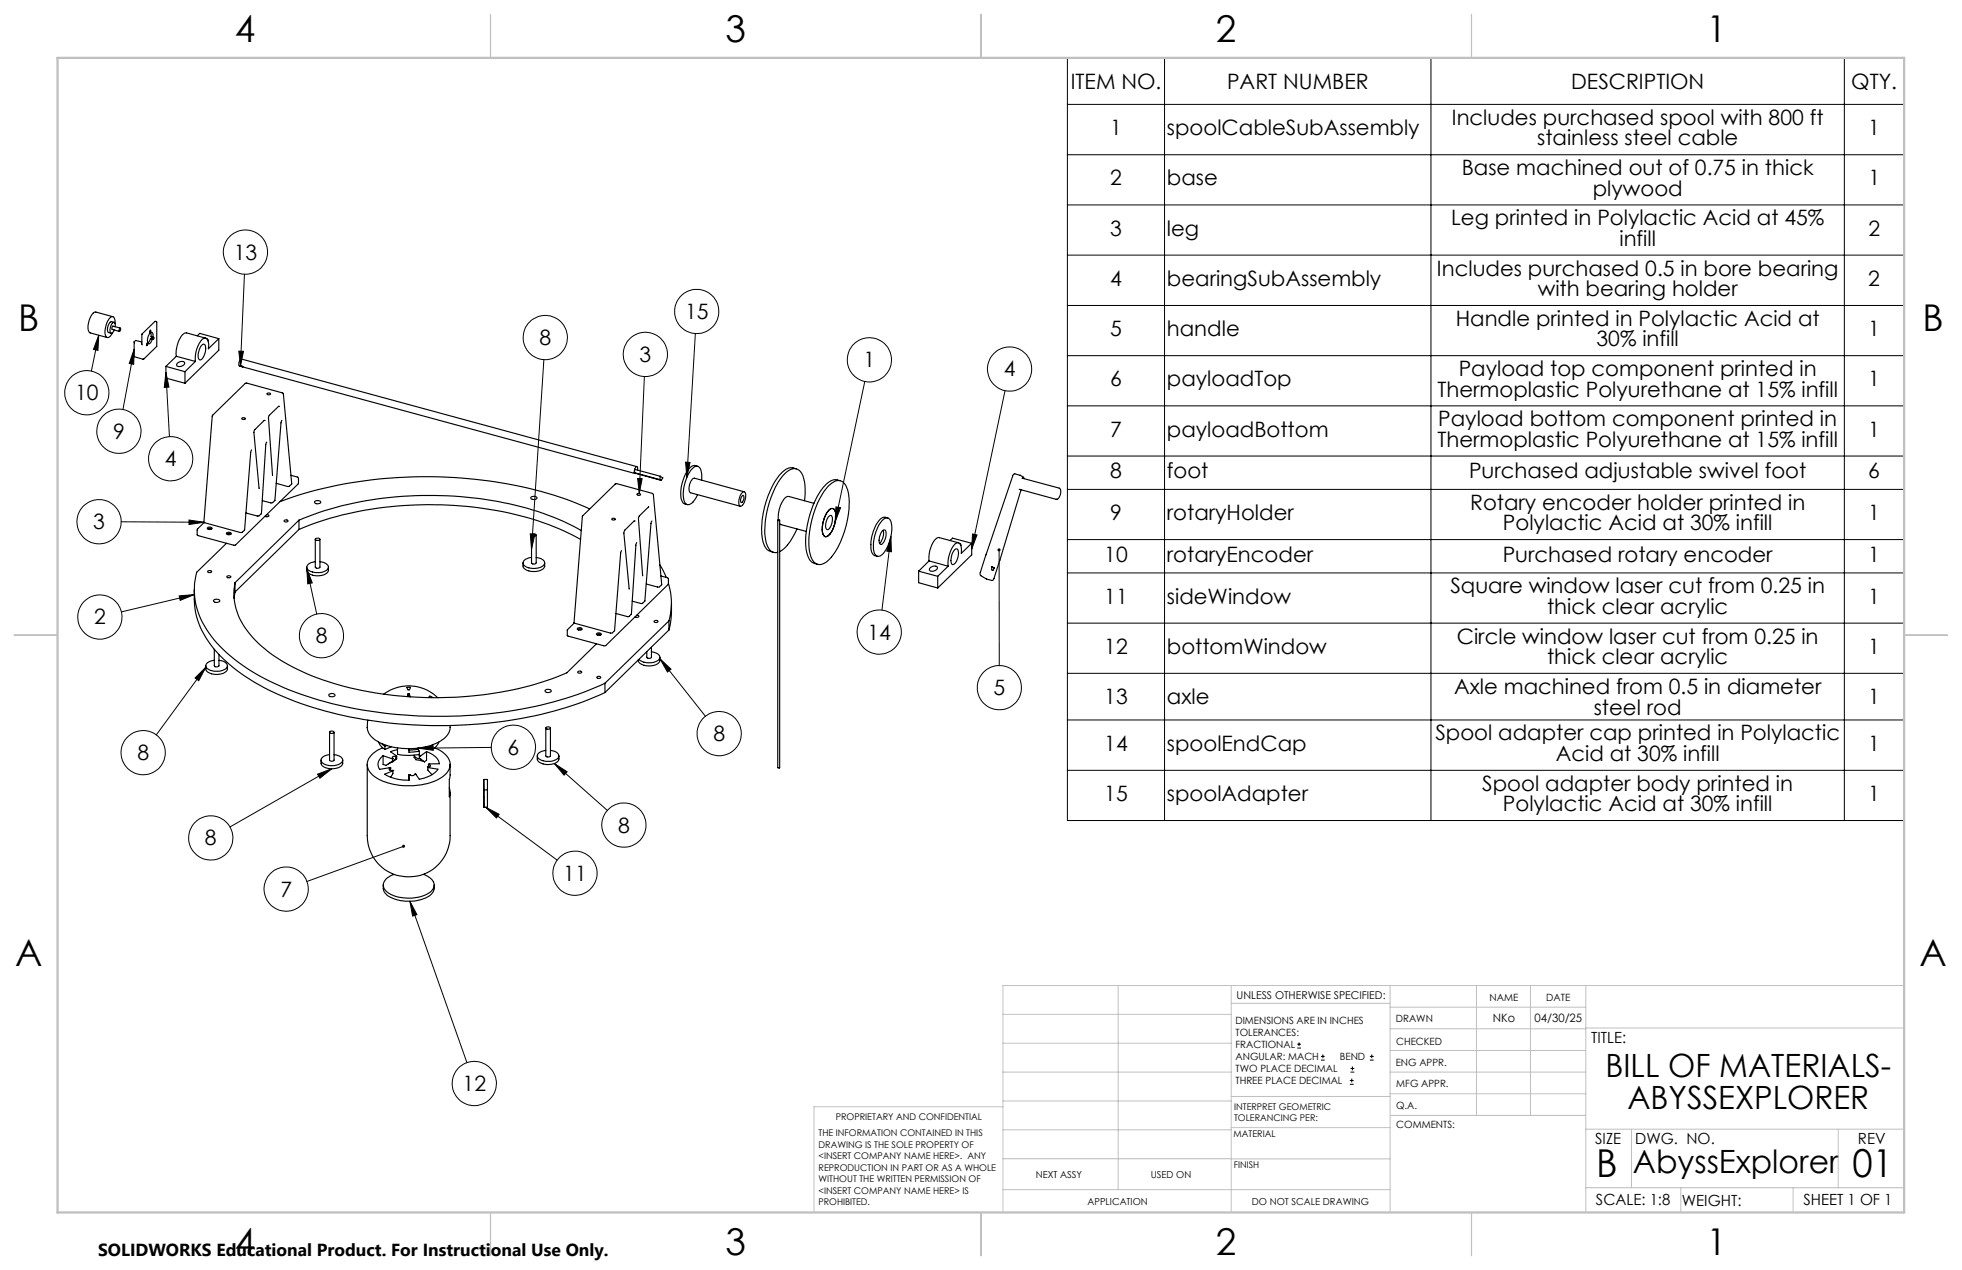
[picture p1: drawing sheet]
<svg xmlns="http://www.w3.org/2000/svg" width="432mm" height="279mm" viewBox="0 0 432 279" stroke-linecap="round" stroke-linejoin="round" font-family="sans-serif">
<g fill="none" stroke="#000" stroke-width=".25">
<path d="M24.8 69.7l-3.7-1a2.34 2.34 0 0 0-1.6 2.1 2.01 2.01 0 0 0 .4 2.4l3.7 1.1M25.1 70.9l-.5-.1a1.81 1.81 0 0 0-.7 2.4l.5 .1M25.3 71.2a1.05 1.05 0 0 0-.7-1.5 4.1 4.1 0 0 0-1.2 4.4 .66 .66 0 0 0 1-.4l.4-.5M25.3 71.9a.64 .64 0 0 0-.4-1l-.3 .4-.3 .6a.99 .99 0 0 0 .3 1.4l.6-.7M26.3 72.3l.1-.1a.35 .35 0 0 1 .1 .4 .35 .35 0 0 1-.3 .2zM26.5 72.2l-1.6-.4-.3 .3 .1 .4 1.6 .4M29.5 75.2v3.3l2.1 .5 2.9-2.8-.1-5.5h-.3l-2.9 2.8 .1 2.4M31.2 75.2l-1.4-.3-.3 .3 .1 .2M32.4 75.5l.2 .1M32.9 73.1l.3 .1M33.1 74.5l-.2 .5-.4 .5M33.1 74.5l.4 .1"/>
<path d="M33.2 73.2l-.1-.6-.3 .9a2.55 2.55 0 0 0-.3 1.8l-.2 .8 .3-.5M33.2 73.2a.49 .49 0 0 1 .5 .2 .49 .49 0 0 1 0 .5v.3M33.2 73.2v.9l.5 .1M33.5 74.2l-.2 .3h-.2M33.5 74.6a.91 .91 0 0 1-.9 1M33.7 74.2h.2v.2l-.1 .2h-.3M38.8 78.4l4.2 1.1M38.8 78.4l-2.3 2.2M39.1 79.9l.8-.4a.53 .53 0 0 1 .8 .4 .53 .53 0 0 1-.6 .6l-.5 .1a.47 .47 0 0 1-.6 0 .47 .47 0 0 1 .1-.7zM43 79.5l-2.3 2.3M43.4 73.9l.6-.6 4.2 1.2M44.3 76.1a.51 .51 0 0 1 .7-.4 .51 .51 0 0 1 .3 .7l-.2 1.3a1.43 1.43 0 0 1-1.2 1.4 3.1 3.1 0 0 1 .4-3z"/>
<path d="M45.3 74.4l-4.2-1.2a1.97 1.97 0 0 0-1.6 1.5l-.4 1a5.5 5.5 0 0 0-.3 2.7M45.5 74.5l.3 .2v.3M48.2 74.5l-2.3 2.2a2.05 2.05 0 0 0-.7-2.3 2.56 2.56 0 0 0-1.8 2.1l-.4 1.4v1.6M48.2 74.5v2.5l-7.5 7.3M36.5 80.6l4.2 1.2M36.5 80.6v2.6l4.2 1.1M40.7 81.8v2.5M53.1 80.6l-.5-.2v-.5a.89 .89 0 0 1 .5-.9l87.1 23.7M53.2 80.6l.2 .1M53.2 80.6h.1M53.2 80.6h-.1l.3 .1M53.2 92a.4 .4 0 0 1 .4-.1 .4 .4 0 0 1 .3 .3 .41 .41 0 0 1-.7-.2z"/>
<path d="M53.4 80.7l86.4 23.5M53.4 80.7h.1M55.4 99l-.2 .5-1.4 17.1-.5 .5-.4 .1-8-2.3 1.8-23.4 7.4-7.2 8.1 2.1 .2 .2 1.8 19.9-.5 .5h-.4l-2.5-.7M58.1 92.5l-2 2-.2 .5 1.1 12.5M58.1 92.5h.1M58.7 97.3l-.2 .5-1 15.2-.5 .5-.3 .1-2.6-.7M58.8 86.6a.41 .41 0 0 1 .7 .1 .4 .4 0 0 1-.4 .2 .4 .4 0 0 1-.3-.3zM61.3 89.4l-2 2-.2 .6 .9 12.6M61.3 89.4h.1M62.1 92.5l-.3 .5-1.3 17.1-.7 .6-2.1-.6M45.7 116.1a.5 .5 0 0 1 .6-.2 .5 .5 0 0 1 .3 .4l-.1 .1a.55 .55 0 0 1-.9-.3zM45.9 116.5a.29 .29 0 0 1 .2-.3 .29 .29 0 0 1 .3 .3"/>
<path d="M49.8 117.3a.59 .59 0 0 1 1 .2 .59 .59 0 0 1-1-.2zM49.8 119.5l-6.5 6.4a15.7 15.7 0 0 0 3.2 14 39.2 39.2 0 0 0 16.1 11.4 94.5 94.5 0 0 0 41.8 6 82.9 82.9 0 0 0 28.7-7M50.1 117.6a.26 .26 0 0 1 .3-.2 .26 .26 0 0 1 .2 .2M58.7 113.2l.4 .1a.42 .42 0 0 1-.3 .4 .42 .42 0 0 1-.5-.1M61.6 110.3a97.2 97.2 0 0 1 50.3-3.8 73.5 73.5 0 0 1 17.9 5.5M62.5 114.5a.43 .43 0 0 1 .5-.2 .43 .43 0 0 1 .3 .4 .45 .45 0 0 1-.4 .2 .45 .45 0 0 1-.4-.4zM64 104.6l1.6 .5 .1 1.3-13.9 13.5-8.3-2.1-.1-1.3 1.5-1.6M65.8 114.4a77.9 77.9 0 0 1 41.1-4.5 58.7 58.7 0 0 1 21 6.8M65.8 116.5a77.9 77.9 0 0 1 41.1-4.6 59.5 59.5 0 0 1 20.9 6.8M65.8 114.4l-14.1 13.8M65.8 114.4v2.1M65.8 116.5l-14.1 13.7"/>
<path d="M69.2 110.4a.85 .85 0 0 1 1.4 .2 .81 .81 0 0 1-1.4-.2zM69.4 118.6v6.2l.4 .2 .6-.2v-6.2M69.4 118.5h.1a.43 .43 0 0 1 .5-.2 .43 .43 0 0 1 .3 .5l-.1 .1a.51 .51 0 0 1-.8-.4zM116.9 109.4a.68 .68 0 0 1 .7-.3 .68 .68 0 0 1 .5 .6l-.1 .1a.78 .78 0 0 1-1.2-.3zM117 117.7v6.1a.64 .64 0 0 0 1 0v-6.1M117 117.6a.57 .57 0 0 1 1 .2l-.2 .1a.52 .52 0 0 1-.8-.3zM134.8 114.1a.35 .35 0 0 1 .3-.1 .35 .35 0 0 1 .3 .3 .38 .38 0 0 1-.4 .1 .38 .38 0 0 1-.3-.3zM139.6 114.6l-2.2 2.1-.1 .5 1.2 12.4M139.6 114.6h.1M139.6 104l.1 .2 .2-.1M139.6 104l5.6 1.5M139.6 104l.3 .1"/>
<path d="M139.7 103.3l.2-.5 .3-.1 .1 .2v.5M139.7 103.3l-.1 .7M139.7 103.3l5.6 1.5M139.9 104.1l5.6 1.6M140.1 119.4l-.2 .4-.9 15.3-.6 .5-.3 .1-2.5-.7M140.2 108.7a.41 .41 0 0 1 .4-.1 .41 .41 0 0 1 .3 .3 .37 .37 0 0 1-.4 .1 .37 .37 0 0 1-.3-.3zM142.8 111.5l-2.1 2-.2 .5 .9 12.7M143.5 114.6l-.2 .5-1.4 17.1-.6 .6-2.2-.5M145.2 105.5l.3 .2M145.3 104.8l-.1 .7M145.3 104.8l.6 .3-.4 .6M153.6 102.6a1.63 1.63 0 0 0-2.3 .9 8.2 8.2 0 0 0-1.1 6.9l.2 .3 .9 .3"/>
<path d="M154.4 105.6a3.4 3.4 0 0 0-.7-3 1.87 1.87 0 0 0-2 1.4 7.9 7.9 0 0 0-1 6.6 1.01 1.01 0 0 0 1.8-.1l1-1.7M163.3 109.1l.1-.1a.93 .93 0 0 1-.1 1.5 .47 .47 0 0 1-.4-.3 .47 .47 0 0 1 .2-.5zM163.4 108.3a.46 .46 0 0 1 .6 0 .46 .46 0 0 1 .1 .6l-.1 1a1.32 1.32 0 0 1-1.2 1.4 2.84 2.84 0 0 1 .6-3zM163.8 108.2l-11-3a2.52 2.52 0 0 0-1.1 2.7l.3 .5 10.9 3M171.2 114.4l.1 54.6 .3-.1v-54.5M171.6 115.2l.3 .2 5.5 1.5M175.3 103.2a2.75 2.75 0 0 0-3.5 1 19.4 19.4 0 0 0-3.8 15.1 2.59 2.59 0 0 0 2.3 2.2M175.4 116.4l-.4 .7a9.2 9.2 0 0 1-3.4 4.3M177.1 110.2v-.4a8.2 8.2 0 0 0-1.1-6.2 2.2 2.2 0 0 0-3.2 .5 19.8 19.8 0 0 0-4.5 12.5 6 6 0 0 0 1.4 4.6l.7 .4 .8-.1M179.1 110.7l-5.5-1.5a1.91 1.91 0 0 0-1.6 1.5l-.7 2.2v1.5M182.2 107.1a2.72 2.72 0 0 1 3.1-1.2 5.1 5.1 0 0 1 1.6 4.3 20.5 20.5 0 0 1-4.2 12.7 2.73 2.73 0 0 1-3.1 1.1 4.8 4.8 0 0 1-1.6-4.2 20.8 20.8 0 0 1 4.2-12.7zM182.4 112.3a.84 .84 0 0 1 1-.4 .84 .84 0 0 1 .5 1.1 6.2 6.2 0 0 1-1.8 5 .76 .76 0 0 1-.8-.1 .76 .76 0 0 1-.3-.8 6.9 6.9 0 0 1 1.4-4.8z"/>
<path d="M182.4 113.7a.49 .49 0 0 1 .6-.2 .49 .49 0 0 1 .2 .7l-.1 1a1.26 1.26 0 0 1-1.1 1.3 2.61 2.61 0 0 1 .4-2.8zM185 105.8a3.1 3.1 0 0 0-3.8 1.4 20.2 20.2 0 0 0-3.6 14.3 2.74 2.74 0 0 0 2.4 2.6M194 114.7a1.09 1.09 0 0 1 1.2-.8 1.09 1.09 0 0 1 .9 1.1 8.4 8.4 0 0 1-2.2 7.2 .99 .99 0 0 1-1.1 0 .99 .99 0 0 1-.5-.9 9 9 0 0 1 1.7-6.6zM194.2 116.8a.48 .48 0 0 1 .6-.2 .48 .48 0 0 1 .2 .7l-.1 1a1.64 1.64 0 0 1-1.1 1.5 2.66 2.66 0 0 1 .4-3zM194.3 116.7h.1a3.2 3.2 0 0 1-.8 2.8M195.4 113.9a1.76 1.76 0 0 0-2.3 1.1 8.4 8.4 0 0 0-1.2 6.7l.5 .5 .7 .2M209.1 118.9l.5-.5 4.3 1.1M211 119.4l-4.3-1.1a2.34 2.34 0 0 0-1.8 2.1l-.4 1.4v1.6M211.2 119.5l.2 .2 .1 .3M213.9 119.5l-2.3 2.2a1.97 1.97 0 0 0-.7-2.3 2.96 2.96 0 0 0-1.9 2.5l-.3 1v1.7M213.9 119.5v2.6l-7.5 7.3M224.3 107.6l8.1 2.3"/>
<path d="M224.7 107.7l-5.9 19.6-.4 .4-1.3-.3M225 105.2l8.1 2.2a1.62 1.62 0 0 1-.7 2.5M225 105.2h.1M225.4 105.3l-.2-.3-.7-.4-1.2-.4-.4 .4-7.2 21.4 .1 .6 1.3 .8M232.4 109.9h.1M42.8 129.8a18.2 18.2 0 0 0 6.2 15.1 50 50 0 0 0 21.2 11.1 98.7 98.7 0 0 0 56.9-1.2l6-2.4M45.7 125.7a.45 .45 0 0 1 .5-.2 .45 .45 0 0 1 .3 .4 .49 .49 0 0 1-.8-.2zM47 132.1a.85 .85 0 0 1 1.4 .2 .81 .81 0 0 1-1.4-.2zM50 126.8l.1-.1a.35 .35 0 0 1 .4-.1 .35 .35 0 0 1 .2 .4 .39 .39 0 0 1-.5 .2 .39 .39 0 0 1-.2-.4zM51.7 128.2a14.1 14.1 0 0 0 4.5 12.7 41.4 41.4 0 0 0 18.3 9.8 81.8 81.8 0 0 0 46.9-1.3l3.3-1.4 6.6-6.4M51.7 130.2l-.2 1.4M51.7 128.2v2"/>
<path d="M67.5 124.8v.6a2.24 2.24 0 0 0 2.5 1.3 2.11 2.11 0 0 0 2.3-1.3v-.6M69.4 123.6a1.7 1.7 0 0 0-1.9 1.3 2.84 2.84 0 0 0 3.2 1 1.44 1.44 0 0 0 1.5-1.3 1.93 1.93 0 0 0-1.8-1M115.1 123.8v.7a2.19 2.19 0 0 0 2.6 1.2 2.13 2.13 0 0 0 2.2-1.2v-.7M117 122.6a1.69 1.69 0 0 0-1.9 1.4 3.2 3.2 0 0 0 4.2 .6 .86 .86 0 0 0 .6-.9 .86 .86 0 0 0-.8-.8l-1.1-.3M127.1 138.3a.57 .57 0 0 1 .5-.2 .57 .57 0 0 1 .5 .4 .57 .57 0 0 1-1-.2zM127.3 138.6a.29 .29 0 0 1 .3-.2 .29 .29 0 0 1 .2 .2M131.4 139.3a.5 .5 0 0 1 .5-.1 .5 .5 0 0 1 .4 .4 .58 .58 0 0 1-1-.2zM131.5 139.7v-.1a.29 .29 0 0 1 .3-.1 .29 .29 0 0 1 .2 .2M136.8 121.1l-.2 .5-1.3 17.1-.5 .5-.5 .1-8-2.2 1.9-23.5 7.3-7.2 8.1 2.1 .2 .2 1.8 19.9-.5 .5-.4 .1-2.5-.7M140.1 135.4l.5 .1a.52 .52 0 0 1-.8 .2M144 136.6a.42 .42 0 0 1 .4-.2 .42 .42 0 0 1 .3 .4 .46 .46 0 0 1-.7-.2zM145.2 124.3l1.4 2.7"/>
<path d="M145.5 126.7l1.4 .4 .2 .2v1.2l-13.8 13.5-.4 .1-8-2.2-.1-1.3 1.6-1.5M147.1 128.4a14.3 14.3 0 0 1 .1 8.2M147.2 136.6l-14.1 13.7M147.2 136.6v2M147.2 138.6l-14.1 13.8M147.8 132.7l-.1 3.5-.5 2.4M202.2 125.7v2.5l4.2 1.2M202.2 125.7l4.2 1.1M204.5 123.4l4.2 1.2M204.5 123.4l-2.3 2.3M204.7 124.9l.7-.3a.57 .57 0 0 1 .9 .2 .57 .57 0 0 1-.6 .8l-.4 .1a.47 .47 0 0 1-.6-.1 .47 .47 0 0 1 0-.7zM206.4 126.8v2.6"/>
<path d="M208.7 124.6l-2.3 2.2M210.1 120.9a.48 .48 0 0 1 .6-.1 .48 .48 0 0 1 .2 .6v1a1.99 1.99 0 0 1-1.3 1.8 2.77 2.77 0 0 1 .4-3.1zM217.1 127.4h.1M218.3 124.6l.6 .4-.4 .5-.3-.2zM218.3 124.8l.6 .2M45.3 146.5v.6a2.24 2.24 0 0 0 2.5 1.3 2.11 2.11 0 0 0 2.3-1.3v-.6M47.2 142.8v3.7l.1 .1 .4 .1 .5-.2v-2.5M47.2 145.3a1.7 1.7 0 0 0-1.9 1.3 2.81 2.81 0 0 0 3.1 1 1.44 1.44 0 0 0 1.6-1.3 1.93 1.93 0 0 0-1.8-1M72.4 152.8a.85 .85 0 0 1 1.3 .2 .82 .82 0 0 1-1.3-.1zM81 158.4a3.9 3.9 0 0 0 2.4 4.9 15.2 15.2 0 0 0 14-.6 3.3 3.3 0 0 0 1.7-3.1M84.5 152.7a9.1 9.1 0 0 1 11.8 .8M89.5 151.2h.5a.25 .25 0 0 1 .3 .2 .25 .25 0 0 1-.2 .3 .38 .38 0 0 1-.4 0 .38 .38 0 0 1-.2-.4z"/>
<path d="M89.8 152.7h.3M89.8 152.7l-.2 .5M89.8 152.7v.6M90.1 152.7l.2 .6M90.1 152.7v.6M94.7 153.5l-.2-.4 .8 .4M119.9 151.9a.85 .85 0 0 1 1.4 .2 .81 .81 0 0 1-1.4-.2zM127.2 147.8a.43 .43 0 0 1 .4-.2 .43 .43 0 0 1 .4 .4 .45 .45 0 0 1-.5 .1 .45 .45 0 0 1-.3-.3zM131.3 149a.46 .46 0 0 1 .5-.2 .46 .46 0 0 1 .4 .3 .54 .54 0 0 1-.9-.1zM133.1 150.3v2.1M143.4 142.4l-.1 2.3-.5 .2-.5-.3v-1.2M143.4 143.4a1.62 1.62 0 0 1 1.8 1.4 3.2 3.2 0 0 1-4.2 .6l-.3-.3"/>
<path d="M145.2 144.6a1.63 1.63 0 0 1-1.9 1.9 2.79 2.79 0 0 1-2.8-1v-.3M70.7 167.2v.7a2.05 2.05 0 0 0 2.3 1.2 2.14 2.14 0 0 0 2.4-1.2v-.7M72.5 161.1v6.2a.64 .64 0 0 0 1-.1v-6.1M72.5 161a.57 .57 0 0 1 1 .2l-.1 .1a.61 .61 0 0 1-.9-.3zM72.5 166a1.55 1.55 0 0 0-1.8 1.5 3.2 3.2 0 0 0 4.7 0 1.28 1.28 0 0 0-1.4-1.4l-.5-.1M80.8 168.2v15.6a9.1 9.1 0 0 0 9.1 9.1 9.1 9.1 0 0 0 9.2-9.1v-9.5M83.3 163.3l.3 .6 1.1 1M83.9 163.5l.8 .7M84.2 164.5a4.6 4.6 0 0 0-3.4 3.7 4.6 4.6 0 0 0 3.6 3.7 15.3 15.3 0 0 0 13-1 3.6 3.6 0 0 0 1.7-2.8M84.3 166.3l2.1 .6M84.3 166.3a2.14 2.14 0 0 0-.8 3l2.4-.3M84.3 166.3v1.9l.7 .2 1.4-1"/>
<path d="M84.7 164.2v.7M85.1 164l-.4 .2M85.9 169h.1M85.9 169a.21 .21 0 0 0-.2 .2 .21 .21 0 0 0 .1 .2l.6 .1M85.9 169v.5M86.1 164.3l-1.4 .6M86.4 166.9h.1M86.4 167.4h.1M86.4 169.5h.1M86.4 169.5l-1.7 .8a10 10 0 0 0 5.3 1.4v-1.2l.1-.1M86.4 166.8v.6M86.5 169.5v.7l-.5 .8"/>
<path d="M87.1 166.5a.41 .41 0 0 0-.4-.2 .41 .41 0 0 0-.3 .5v.1M87.1 167l-.7 .4M87.1 166.5v.5M87.2 167h-.1M87.3 167h.1M87.3 167l-1.9 1.1M87.3 166.4v.5M87.5 164.5v1.4a12.4 12.4 0 0 0 4.8 .1v-.7M87.5 165l-1.6 .4 1.4 .9-.2 .2M90 164.7v.8l2.3-.2M90.1 170.4h.1M91.2 166.6a1.51 1.51 0 0 0 1.3 .7l.9 .3"/>
<path d="M91.2 166.1v.5M91.3 166.6l1.1 .3M91.3 166.6h-.1M91.3 166.6h.1M91.3 170.3a.82 .82 0 0 1-1.2 .1M91.3 170.3h.1M91.9 164.6l.1 .2M92 164.8l-2 .2M92 164.8l.3 .5M92.1 164.6h-.2M92.2 166l.1 .2M92.3 166.2l.1 .1"/>
<path d="M92.3 166.2v.6M92.4 166.3h.1M92.4 166.9l1 .7M92.4 166.9h.1M93.7 164.3l1.4 .6M93.9 165.3a3.9 3.9 0 0 1 2.8 2.7l-2.4 .2M93.9 165.3l-1.3 1h-.2M93.9 165.3v2l-.5 .3M94.2 168.8l2.2 .4a6 6 0 0 1-4.1 2.3l-.8-1.2h-.2M94.2 168.8h.1M94.2 168.8v.7l.9 .9M94.3 168.2l.5 .3-.6 .3"/>
<path d="M94.3 168.2h.1M94.3 168.7h.1M94.3 168.2v.5M95.1 163.9v1M95.7 164.5a4.7 4.7 0 0 1 3.4 3.6M96.6 163.3l-.6 .9-.9 .7M99.1 168.2l-.2 7.1 .2-.9-.2-1.1M106.5 171.5v2.3M106.5 171.5h.8v6.1h-.8M106.5 171.5v6.1M106.5 173.8h.8M106.5 173.8v3.8"/>
<path d="M118.3 166.3v.7a2.24 2.24 0 0 0 2.5 1.2 2.11 2.11 0 0 0 2.2-1.2v-.7M120.1 160.2v6.1l.4 .2 .6-.2v-6.1M120.1 165.1a1.7 1.7 0 0 0-1.8 1.3 2.81 2.81 0 0 0 3.1 1.1 1.44 1.44 0 0 0 1.6-1.4 1.93 1.93 0 0 0-1.9-1M120.2 160.1l.1-.1a.43 .43 0 0 1 .5-.2 .43 .43 0 0 1 .2 .5v.1a.51 .51 0 0 1-.8-.3zM84.3 194.7a2.67 2.67 0 0 0 2.2 3 8.8 8.8 0 0 0 8.5-1l.5-1 .1-1M86.7 192.4a2.69 2.69 0 0 0-2.3 2.6 4.2 4.2 0 0 0 3.8 2.4 7.9 7.9 0 0 0 6.9-1.6 1.86 1.86 0 0 0-.8-2.9l-1.1-.5"/>
<circle cx="171.4" cy="114.5" r=".16"/>
</g>
<g fill="none" stroke="#000" stroke-width=".22">
<path d="M234.9 12.7h184.1v167.8h-184.1zM256.3 12.7v167.8M314.9 12.7v167.8M405.9 12.7v167.8M234.9 23h184.1M234.9 34h184.1M234.9 45.1h184.1M234.9 56.1h184.1M21.7 73.8l-.1 3.3-1-.2zM21.7 73.8l-1.6 7.8M29.5 76.8l-.1 3.4-1-.2zM29.5 76.8l-2.4 13.3"/>
<path d="M52.6 77.3h1l-.7 3.3zM53.8 60.3l-.9 20.3M119.7 79.1l-2.7 41.7M153 73.4l-1.8 31.6M234.9 67.2h184.1M234.9 78.2h184.1M36.5 81.9l.7 3.3h-1zM36.5 81.9l.8 14.2M141.8 82.8l-1.1 25.8M190.3 83.9l-6.5 30.9M221.2 85.9l-7.3 34.9M234.9 89.3h184.1"/>
<path d="M26.7 114.8l18.2 .1M41.6 114.4l3.3 .5-3.3 .5zM116.7 117.4l1 .1-.7 3.3zM140.3 105.3h1l-.6 3.3zM150.9 101.7h1l-.7 3.3zM184 111.5l1 .2-1.2 3.1zM196.1 118l.1 3.4-1-.2zM196.1 118l-2 16.2M214 117.5l1 .2-1.1 3.1zM234.9 100.3h184.1M234.9 107.7h184.1M234.9 118.7h184.1"/>
<path d="M39.4 131.1l3.4-.3-3.1 1.3zM42.8 130.8l-16.1 3.8M67.5 125.1l1.2 3.1-1 .2zM67.5 125.1l2.2 10M219.9 121v25.4M234.9 126h184.1M234.9 137.1h184.1M42.9 149.2l2.4-2.4-1.6 3zM45.3 146.8l-10.9 14.9M145.2 144.9l2.5 2.3-.8 .6zM145.2 144.9l10.1 12.7M234.9 148.1h184.1"/>
<path d="M234.9 158.4h184.1M69.9 170.3l3.1-1.2-2.6 2.1zM73 169.1l-22.4 12.8M92 164.6l3.3-.5 .1 1zM106.9 177.6l3 1.5-.6 .9zM106.9 177.6l15.7 11.6M108.1 164.4l-16.1 .2M122 168l2.8 1.8-.7 .7zM122 168l11.7 10.3M234.9 169.5h184.1M88.8 186.2l-21.2 7.7M90.2 198.3l1.6 2.9-1 .3z"/>
<path d="M90.2 198.3l12.6 35.5M285.5 230.6h.8M285.5 229.7h.8M285.9 229.3v.9M290.7 233.2h.8M290.7 232.4h.8M291.1 232v.8M297.1 238.5h.8M297.1 237.7h.8M297.2 235.9h.9M297.2 235.1h.9M297.5 237.3v.8"/>
<path d="M297.6 234.6v.9M301.5 233.2h.8M301.5 232.4h.8M301.9 232v.8"/>
<circle cx="54" cy="55.5" r="4.9"/>
<circle cx="120" cy="74.3" r="4.9"/>
<circle cx="142.1" cy="78" r="4.9"/>
<circle cx="153.3" cy="68.5" r="4.9"/>
<circle cx="191.3" cy="79.2" r="4.9"/>
<circle cx="19.1" cy="86.4" r="4.9"/>
<circle cx="26.2" cy="94.9" r="4.9"/>
<circle cx="222.2" cy="81.2" r="4.9"/>
<circle cx="21.8" cy="114.8" r="4.9"/>
<circle cx="37.6" cy="100.9" r="4.9"/>
<circle cx="22" cy="135.8" r="4.9"/>
<circle cx="70.7" cy="139.9" r="4.9"/>
<circle cx="193.5" cy="139" r="4.9"/>
<circle cx="219.9" cy="151.3" r="4.9"/>
<circle cx="31.5" cy="165.6" r="4.9"/>
<circle cx="113" cy="164.4" r="4.9"/>
<circle cx="158.3" cy="161.4" r="4.9"/>
<circle cx="46.4" cy="184.3" r="4.9"/>
<circle cx="63" cy="195.6" r="4.9"/>
<circle cx="126.5" cy="192.1" r="4.9"/>
<circle cx="137.3" cy="181.5" r="4.9"/>
<circle cx="104.4" cy="238.4" r="4.9"/>
</g>
<g fill="none" stroke="#c0c0c0" stroke-width=".22">
<path d="M246.1 216.8v44.9M271 216.8v49.9M305.9 216.8v49.9M324.9 216.8v28.6M336.8 216.8v28.6M349 216.8v49.9M419.1 216.8h-198.4v49.9M220.7 235.9h50.3M220.7 229.5h50.3M220.7 223.2h50.3M271 220.7h34.9M305.9 231.1h43.1"/>
<path d="M305.9 226.3h43.1M305.9 221.6h43.1M305.9 235.9h43.1M349 226.2h70.1M220.7 248.6h50.3M220.7 242.2h50.3M220.7 254.9h50.3M220.7 243.5h-41.6v23.2M271 255h34.9M271 248.1h35M271 241.2h35M305.9 240.6h43.1"/>
<path d="M306 245.4h43M349 248.4h70.1M359.1 248.4v12.9M404.6 248.4v12.9M220.7 261.7h85.2M349 261.3h70.1M369.9 261.3v5.4M394.6 261.3v5.4"/>
</g>
<path d="M108 3.2v9.5M215.9 3.2v9.5M323.8 3.2v9.5M3.1 139.7h9.6M419.1 139.7h9.5M108 266.7v9.6M215.9 266.7v9.6M323.8 266.7v9.6" fill="none" stroke="#c0c0c0" stroke-width=".25"/>
<path d="M12.7 12.7h406.4v254h-406.4z" fill="none" stroke="#c0c0c0" stroke-width=".5"/>
<path d="M52.6 77.3h1l-.7 3.3zM150.9 101.7h1l-.7 3.3zM219.6 120.7a.33 .33 0 0 0 0 .6 .33 .33 0 0 0 .6-.2 .33 .33 0 0 0-.3-.4v.3v-.3zM184 111.5l1 .2-1.2 3.1zM196.1 118l.1 3.4-1-.2zM122 168l2.8 1.8-.7 .7zM106.9 177.6l3 1.5-.6 .9zM92 164.6l3.3-.5 .1 1zM90.2 198.3l1.6 2.9-1 .3zM88.5 186a.33 .33 0 0 0 .3 .5 .33 .33 0 0 0 .3-.4l-.3 .1 .3-.1a.32 .32 0 0 0-.3-.3 .32 .32 0 0 0-.3 .2zM39.4 131.1l3.4-.3-3.1 1.3zM41.6 114.4l3.3 .5-3.3 .5zM36.5 81.9l.7 3.3h-1zM29.5 76.8l-.1 3.4-1-.2zM21.7 73.8l-.1 3.3-1-.2zM140.3 105.3h1l-.6 3.3zM214 117.5l1 .2-1.1 3.1zM69.9 170.3l3.1-1.2-2.6 2.1zM145.2 144.9l2.5 2.3-.8 .6zM116.7 117.4l1 .1-.7 3.3zM67.5 125.1l1.2 3.1-1 .2zM42.9 149.2l2.4-2.4-1.6 3z" fill="#000"/>
<g font-size="8.5">
<text x="351.3" y="259">B</text>
<text x="407.7" y="258.9">01</text>
</g>
<g font-size="8.1">
<text x="51.7" y="9.3">4</text>
<text x="159.7" y="9.3">3</text>
<text x="267.6" y="9.3">2</text>
<text x="375.6" y="9.3">1</text>
<text x="4" y="72.8">B</text>
<text x="423.1" y="72.8">B</text>
<text x="3.3" y="212.5">A</text>
<text x="422.4" y="212.5">A</text>
<text x="51.7" y="276">4</text>
<text x="159.7" y="276">3</text>
<text x="267.6" y="276">2</text>
<text x="375.6" y="276">1</text>
</g>
<g font-size="7.1">
<text x="353.3" y="236.9">BILL OF MATERIALS-</text>
<text x="358.1" y="244">ABYSSEXPLORER</text>
<text x="359.4" y="258.1">AbyssExplorer</text>
</g>
<g font-size="4.7">
<text x="235.7" y="19.5">ITEM NO.</text>
<text x="270.1" y="19.5">PART NUMBER</text>
<text x="345.8" y="19.5">DESCRIPTION</text>
<text x="407.4" y="19.5">QTY.</text>
<text x="244.3" y="29.7">1</text>
<text x="256.8" y="29.7">spoolCableSubAssembly</text>
<text x="319.5" y="27.5">Includes purchased spool with 800 ft</text>
<text x="411.2" y="29.7">1</text>
<text x="338.3" y="32">stainless steel cable</text>
<text x="244.3" y="40.8">2</text>
<text x="256.8" y="40.8">base</text>
<text x="321.7" y="38.5">Base machined out of 0.75 in thick</text>
<text x="411.2" y="40.8">1</text>
<text x="350.5" y="43">plywood</text>
<text x="244.3" y="51.8">3</text>
<text x="256.8" y="51.8">leg</text>
<text x="319.4" y="49.6">Leg printed in Polylactic Acid at 45%</text>
<text x="411.2" y="51.8">2</text>
<text x="51.5" y="57.1">13</text>
<text x="356.4" y="54.1">infill</text>
<text x="244.3" y="62.9">4</text>
<text x="256.8" y="62.9">bearingSubAssembly</text>
<text x="316.3" y="60.6">Includes purchased 0.5 in bore bearing</text>
<text x="338.4" y="65.1">with bearing holder</text>
<text x="411.2" y="62.9">2</text>
<text x="150.8" y="70.2">15</text>
<text x="320.4" y="71.7">Handle printed in Polylactic Acid at</text>
<text x="118.7" y="75.9">8</text>
<text x="244.3" y="73.9">5</text>
<text x="256.8" y="73.9">handle</text>
<text x="351.4" y="76.2">30% infill</text>
<text x="411.2" y="73.9">1</text>
<text x="140.8" y="79.6">3</text>
<text x="190.1" y="80.8">1</text>
<text x="220.9" y="82.8">4</text>
<text x="321" y="82.7">Payload top component printed in</text>
<text x="16.5" y="88">10</text>
<text x="244.3" y="85">6</text>
<text x="256.8" y="85">payloadTop</text>
<text x="316.4" y="87.2">Thermoplastic Polyurethane at 15% infill</text>
<text x="411.2" y="85">1</text>
<text x="316.5" y="93.8">Payload bottom component printed in</text>
<text x="24.9" y="96.5">9</text>
<text x="244.3" y="96">7</text>
<text x="256.8" y="96">payloadBottom</text>
<text x="316.4" y="98.3">Thermoplastic Polyurethane at 15% infill</text>
<text x="411.2" y="96">1</text>
<text x="36.3" y="102.6">4</text>
<text x="244.3" y="105.2">8</text>
<text x="256.8" y="105.2">foot</text>
<text x="323.3" y="105.2">Purchased adjustable swivel foot</text>
<text x="411.2" y="105.2">6</text>
<text x="323.6" y="112.1">Rotary encoder holder printed in</text>
<text x="20.5" y="116.4">3</text>
<text x="244.3" y="114.4">9</text>
<text x="256.8" y="114.4">rotaryHolder</text>
<text x="330.8" y="116.7">Polylactic Acid at 30% infill</text>
<text x="411.2" y="114.4">1</text>
<text x="243" y="123.6">10</text>
<text x="256.8" y="123.6">rotaryEncoder</text>
<text x="330.7" y="123.6">Purchased rotary encoder</text>
<text x="411.2" y="123.6">1</text>
<text x="319.2" y="130.5">Square window laser cut from 0.25 in</text>
<text x="20.7" y="137.4">2</text>
<text x="243" y="132.8">11</text>
<text x="256.8" y="132.8">sideWindow</text>
<text x="340.5" y="135">thick clear acrylic</text>
<text x="411.2" y="132.8">1</text>
<text x="69.5" y="141.5">8</text>
<text x="190.9" y="140.7">14</text>
<text x="243" y="143.8">12</text>
<text x="256.8" y="143.8">bottomWindow</text>
<text x="320.6" y="141.6">Circle window laser cut from 0.25 in</text>
<text x="411.2" y="143.8">1</text>
<text x="340.5" y="146.1">thick clear acrylic</text>
<text x="218.7" y="152.9">5</text>
<text x="243" y="154.9">13</text>
<text x="256.8" y="154.9">axle</text>
<text x="320" y="152.7">Axle machined from 0.5 in diameter</text>
<text x="411.2" y="154.9">1</text>
<text x="350.8" y="157.2">steel rod</text>
<text x="30.2" y="167.2">8</text>
<text x="111.7" y="166">6</text>
<text x="157" y="163">8</text>
<text x="243" y="165.1">14</text>
<text x="256.8" y="165.1">spoolEndCap</text>
<text x="315.9" y="162.9">Spool adapter cap printed in Polylactic</text>
<text x="342.4" y="167.4">Acid at 30% infill</text>
<text x="411.2" y="165.1">1</text>
<text x="326.2" y="173.9">Spool adapter body printed in</text>
<text x="243" y="176.2">15</text>
<text x="256.8" y="176.2">spoolAdapter</text>
<text x="330.8" y="178.5">Polylactic Acid at 30% infill</text>
<text x="411.2" y="176.2">1</text>
<text x="45.1" y="186">8</text>
<text x="136" y="183.2">8</text>
<text x="61.7" y="197.2">7</text>
<text x="124" y="193.8">11</text>
<text x="101.8" y="240">12</text>
</g>
<text font-size="3.8" x="21.6" y="276.3">SOLIDWORKS Educational Product. For Instructional Use Only.</text>
<g font-size="3.4">
<text x="350.2" y="229.5">TITLE:</text>
<text x="351.1" y="251.6">SIZE</text>
<text x="359.9" y="251.6">DWG. NO.</text>
<text x="408.9" y="251.7">REV</text>
<text x="351.2" y="265.2">SCALE: 1:8</text>
<text x="370.1" y="265.3">WEIGHT:</text>
<text x="396.9" y="265.2">SHEET 1 OF 1</text>
</g>
<g font-size="2.5">
<text x="328.5" y="224.8">NKo</text>
<text x="337.7" y="224.9">04/30/25</text>
</g>
<text font-size="2.4" x="272.2" y="219.7">UNLESS OTHERWISE SPECIFIED:</text>
<g font-size="2.2">
<text x="327.8" y="220.1">NAME</text>
<text x="340.3" y="220.2">DATE</text>
<text x="271.9" y="225.3">DIMENSIONS ARE IN INCHES</text>
<text x="271.9" y="227.9">TOLERANCES:</text>
<text x="307.2" y="224.9">DRAWN</text>
<text x="271.9" y="230.6">FRACTIONAL</text>
<text x="271.9" y="233.2">ANGULAR: MACH</text>
<text x="294.9" y="233.2">BEND</text>
<text x="307.3" y="229.8">CHECKED</text>
<text x="271.9" y="235.9">TWO PLACE DECIMAL</text>
<text x="271.9" y="238.5">THREE PLACE DECIMAL</text>
<text x="307.2" y="234.5">ENG APPR.</text>
<text x="307.3" y="239.2">MFG APPR.</text>
<text x="307.3" y="243.9">Q.A.</text>
<text x="307.3" y="248.1">COMMENTS:</text>
</g>
<g font-size="2.1">
<text x="227.9" y="259.2">NEXT ASSY</text>
<text x="253.3" y="259.2">USED ON</text>
<text x="239.3" y="265">APPLICATION</text>
<text x="275.5" y="265.1">DO NOT SCALE DRAWING</text>
</g>
<g font-size="2">
<text x="271.6" y="244.1">INTERPRET GEOMETRIC</text>
<text x="180.2" y="250">THE INFORMATION CONTAINED IN THIS</text>
<text x="183.9" y="246.4">PROPRIETARY AND CONFIDENTIAL</text>
<text x="271.5" y="250.2">MATERIAL</text>
<text x="271.6" y="246.6">TOLERANCING PER:</text>
<text x="180.2" y="252.5">DRAWING IS THE SOLE PROPERTY OF</text>
<text x="180.2" y="255.1">&lt;INSERT COMPANY NAME HERE&gt;. ANY</text>
<text x="180.2" y="257.6">REPRODUCTION IN PART OR AS A WHOLE</text>
<text x="271.5" y="257">FINISH</text>
<text x="180.2" y="260.1">WITHOUT THE WRITTEN PERMISSION OF</text>
<text x="180.2" y="262.6">&lt;INSERT COMPANY NAME HERE&gt; IS</text>
<text x="180.2" y="265.2">PROHIBITED.</text>
</g>
</svg>
